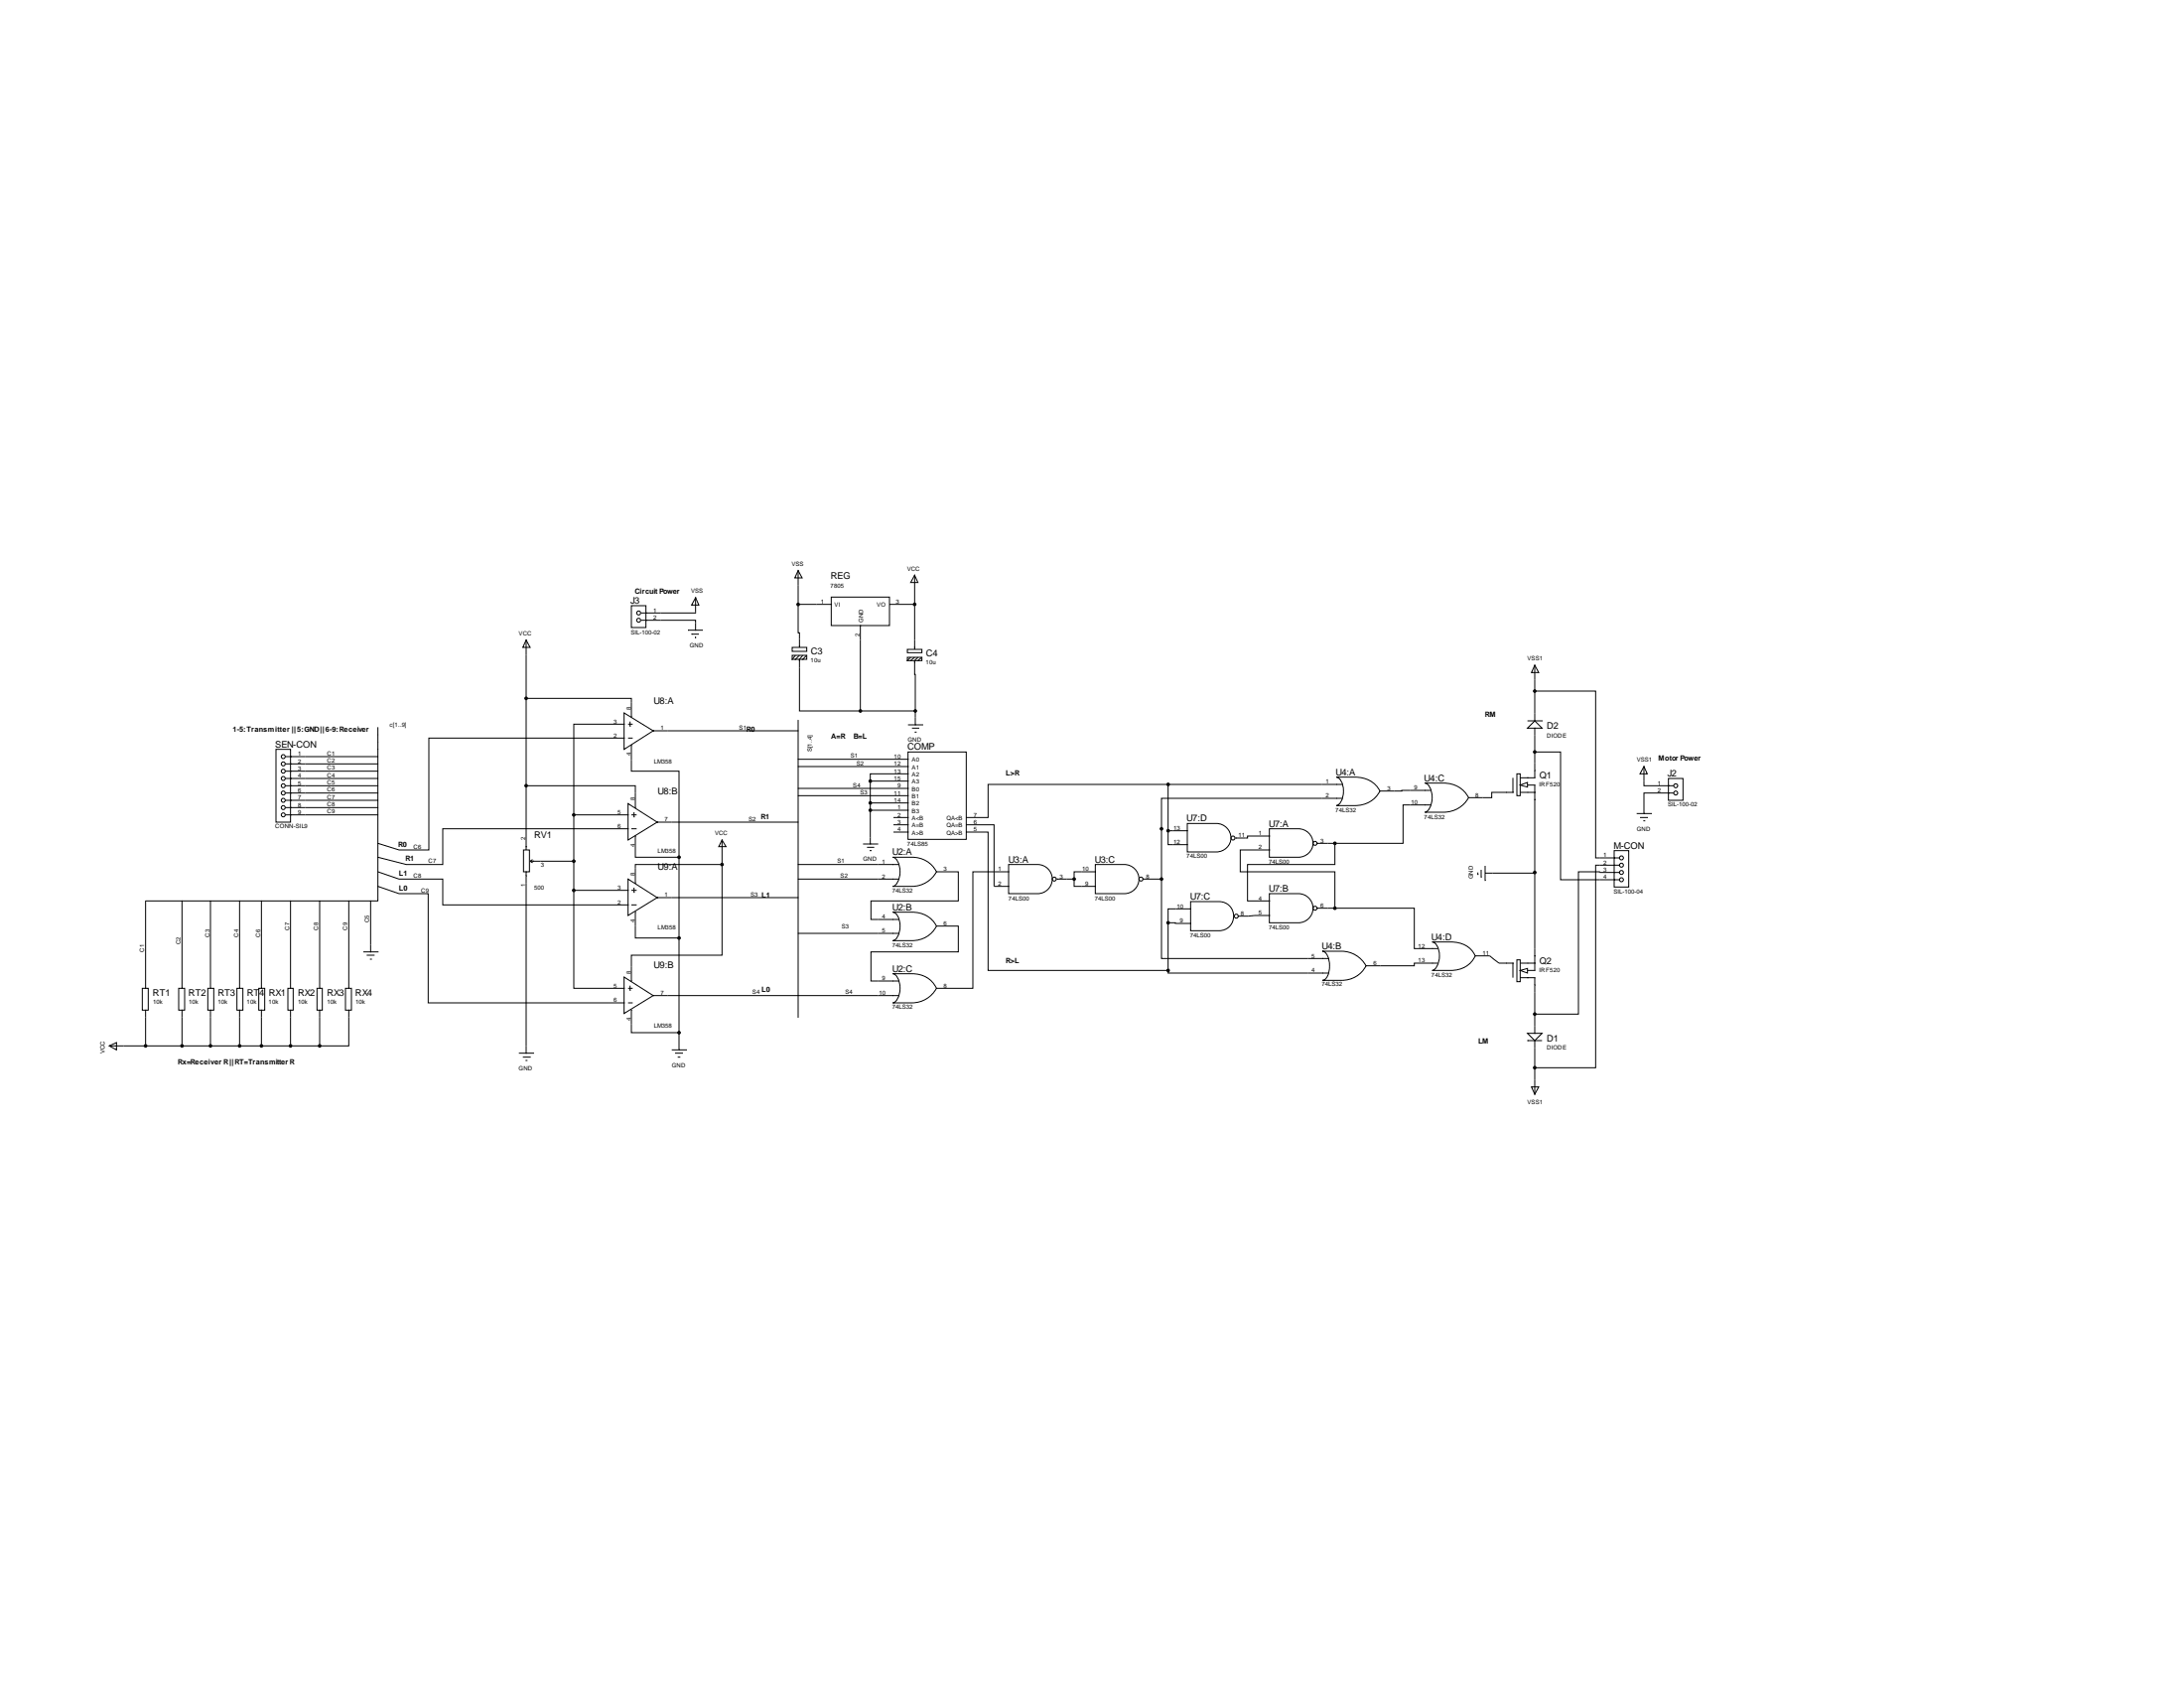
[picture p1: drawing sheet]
<svg xmlns="http://www.w3.org/2000/svg" width="279mm" height="216mm" viewBox="0 0 279 216" stroke-linecap="round" stroke-linejoin="round" font-family="sans-serif">
<g fill="none" stroke="#000" stroke-width=".13">
<path d="M80.8 77.5h1.8v2.8h-1.8zM82 79.3h7v1.3h.1M89 76.5l.4 .9h-.9zM89.1 76.5h-.1v1.9h-7M102.1 73l.5 .9h-.9zM102.1 77.3v3.6h.2v1.7h.1h-.1v.2M102.1 77.3h4.3M102.2 73h-.1v4.3M106.3 76.4h7.5v3.6h-7.5zM113.9 77.3h-.1h3.2M117 73.6l.4 .9h-.9zM117.1 73.6h-.1v9.2h.1h-.1v.3"/>
<path d="M35.3 95.8h1.9v9.4h-1.9zM36.5 96.8h11.8M36.5 97.7h11.8M36.5 98.6h11.8M36.5 99.6h11.8M48.3 93v20.4M67.3 81.9l.5 .9h-.9zM67.3 89.3h13.5v2.4h.1M67.4 81.9h-.1v26.4h.1h-.1v.4M79.8 91.2l3.8 2.3-3.8 2.3zM79.9 92.6h-6.5v11.6M79.9 94.4h-25v14.3h-3.8l-2.8-.8"/>
<path d="M80.3 94.4h.6M80.3 92.6h.6M80.6 92.3v.6h.1M80.9 95.3h-.1v3.3h6.1v11M83.7 93.5h-.1h18.5M88.1 80.6h1.8M88.6 81.1h-.1h.9M89 81.5h-.1h.2M101.3 82.8h1.9v.5h-1.9zM101.3 83.8h1.9v.5h-1.9zM101.8 83.8l-.5 .5h.1M102.1 92.1v38"/>
<path d="M102.1 97.1h14.1M102.1 98h14.1M102.3 84.3v.2h.1h-.1v6.4h7.8M102.3 83.8l-.5 .5h.1M102.7 83.8l-.4 .5h.1M103.2 83.8l-.5 .5h.1M110.1 90.9h7M110.2 80h-.1v10.9M111.3 99.9h4.9M111.3 99.9v8h.1M116.1 83.1h1.8v.4h-1.8zM116.1 84.1h1.8v.4h-1.8z"/>
<path d="M116.2 96.2h7.4v11.2h-7.4zM116.2 92.7h1.9M116.2 99h-4.9v.9M116.5 84.1l-.4 .4h.1M116.7 93.1h.9M117 84.5v.2h.1h-.1l.1 6.2M117 93.6h.3M117 84.1l-.5 .4h.1M117.1 90.9v1.8h.1M117.4 84.1l-.4 .4h.1M117.9 84.1l-.5 .4h.1M170.9 99.4a8.2 8.2 0 0 1 4.1 .3 3 3 0 0 1 1.5 1.5 3.4 3.4 0 0 1-3.2 1.8h-2.4a1.34 1.34 0 0 0 .9-1.2 2.44 2.44 0 0 0-.6-2.3z"/>
<path d="M193.5 99.5v1.8h.1h-.9M194.1 99h.4v2.8h-.4zM194.5 99.5h1.8M195.4 92.2h2M196.3 85.1l.5 .9h-.9zM196.3 92.2l1 .9h-1.9zM196.3 88.4h7.8v21.3h3.1M196.3 96.2h3.3v16.3h7.6M196.3 98.6v.9h.1M196.4 93.1h-.1v5.5h.1M196.4 85.1h-.1v7.1h.1M210.3 98l.4 1h-.9z"/>
<path d="M210.4 98h-.1v2.5h3.8M213.4 99.6h1.9v2.8h-1.9zM23.3 115.2v11.2h.1M26.9 115.2v11.2h.1M30.6 115.2v11.2h.1M33.4 115.2v11.2h.1M36.5 100.5h11.8M36.5 101.4h11.8M36.5 102.4h11.8M36.5 103.3h11.8M36.5 104.2h11.8M37.2 115.2v11.2h.1"/>
<path d="M40.9 115.2v11.2h.1M44.6 115.2v11.2h.1M47.4 115.2v6.6h.1M47.4 115.2h-28.8v11.2h.1M48.3 113.4l2.8 .9h3.7v14h25.1M48.3 111.5l2.8 .9h5.5v3.3h23.8M48.3 113.4v1.8h-.9M67 108.7h.7v2.8h-.7zM67.3 100.5h14v2.8h.1M67.4 111.5h-.1v.5M67.4 112h-.1v22.7h.1M67.8 110.2l.4 .1"/>
<path d="M67.8 110.2h5.6M68.2 110l-.4 .2M73.4 113.9v12.5h6.5M73.4 104.2h7M73.4 113.9h7M73.4 104.2v9.7M80.3 102.8l3.8 2.4-3.8 2.2zM80.3 112.4l3.8 2.4-3.8 2.3zM80.4 106h-23.8v4.6h-4.6l-3.7-1M80.8 106h.6M80.8 104.2h.6M80.8 115.7h.6"/>
<path d="M80.8 113.9h.6M81.1 103.9v.6h.1M81.1 113.5v.6h.1M81.4 106.9h-.1v2.7h5.6M81.4 116.7h-.1v3.3h5.6M84.2 105.2h-.1h18M84.2 114.8h-.1h18M86.9 109.6v24.7h.1M92.4 107.4l.5 .9h-1zM92.4 110.6h-11.1v2.3h.1M92.4 110.6v11.6h-11.6v3.3h.1M92.5 107.4h-.1v3.2"/>
<path d="M102.1 100.8h14.1M102.1 101.8h14.1M102.1 110.6h12.2M102.1 112.4h12.2M102.1 119.4h12.2M110.4 107.9h2M110.9 108.4h.9M111.3 108.8h.2M111.3 102.7h4.9M111.3 103.6h4.9M114.2 109.6h2.5a3.4 3.4 0 0 1 3.1 1.9 3.6 3.6 0 0 1-3.1 1.9h-2.5a1.43 1.43 0 0 0 .9-1.3 2.6 2.6 0 0 0-.6-2.4zM114.2 116.7h2.5a3.4 3.4 0 0 1 3.1 1.7 3.4 3.4 0 0 1-3.1 1.9h-2.5a1.34 1.34 0 0 0 .9-1.2 2.44 2.44 0 0 0-.6-2.4z"/>
<path d="M114.2 110.6h.9M114.2 112.4h.9M114.2 117.6h.9M114.2 119.4h.9M114.3 104.6h1.9M114.3 105.5h1.9M114.3 106.4h1.9M119.9 111.5h-.1h2.8v3.7h-11.2v2.4h2.9M119.9 118.4h-.1h2.8v3.4h-11.2v3.7h2.9M123.7 105.5h-.1h3.6v7.9h1.9M123.7 106.4h-.1h2.8v17.7h23M129 110.6h3.8a1.86 1.86 0 0 1 1.8 1.8 1.86 1.86 0 0 1-1.8 1.9h-3.8z"/>
<path d="M129.1 111.5h-4.6v14.9h-4.7h.1M135.3 112.4h-.1h2.2M137.4 112.4v1h2.8M140.1 110.6h3.7a1.86 1.86 0 0 1 1.9 1.8 1.86 1.86 0 0 1-1.9 1.9h-3.7zM140.2 111.5h-2.8v.9M146.3 112.4h-.1h2.4M148.6 112.4v10.2h20.6M149.4 118l3 .1M149.4 100.3h-23v4.3h-2.8h.1M149.4 106.3v1.7h2.6M149.4 100.3h21.6M149.4 106.3h2.6"/>
<path d="M149.4 100.3v6M149.4 118v6.1M151.9 105.3h3.7a1.82 1.82 0 0 1 1.9 1.8 1.82 1.82 0 0 1-1.9 1.9h-3.7zM152.3 115.3h3.7a1.86 1.86 0 0 1 1.8 1.9 1.86 1.86 0 0 1-1.8 1.8h-3.7zM152.4 116.2h-3v1.8M162.4 106h3.7a1.82 1.82 0 0 1 1.9 1.8 1.82 1.82 0 0 1-1.9 1.8h-3.7zM162.4 114.3h3.7a1.86 1.86 0 0 1 1.9 1.9 1.86 1.86 0 0 1-1.9 1.8h-3.7zM162.5 108.7h-3.8v2.8h12.1v4.7M162.5 106.9h-2.9v.3h-1.5h.1M162.5 117.1l-4.1 .1h.1M168.6 107.9h-.1h2.3M168.6 116.2h-.1h2.3"/>
<path d="M170.8 116.2h10.1v5.1h2.4M170.8 107.9v2.7h-11.2v4.6h2.9M170.9 100.3h.9M170.9 102.1h.9M171 102.1h-22.4v10.3M182.3 101.1h.7M182.3 103h.7M182.3 100.2a7.6 7.6 0 0 1 4 .3 3.3 3.3 0 0 1 1.6 1.5 3.6 3.6 0 0 1-3.2 1.9h-2.4a1.43 1.43 0 0 0 .9-1.3 2.6 2.6 0 0 0-.7-2.4zM182.4 101.1l-5.9 .1h.1M182.4 103h-2.9v4.9h-8.7M189.1 111.6v.2M189.5 111.3v.9h.1"/>
<path d="M190 110.7v1.9h.1M192.8 101.3h-2v.7h-2.9h.1M194.5 100.4l.9-.3v.6zM194.5 101.3h1M195.4 100.4h1M196.3 111.6v.1h-6.3h.1M196.3 100.4v.9h.1h-1M196.3 101.3v1h.1h-.1v20h.1h-.1v.9M206.5 108.8h1.9v4.7h-1.9zM207.2 110.7h-3.1v25.9h-7.8M207.2 111.6l-5.3-.1v18.2h-5.6M209.4 104.1h1.9"/>
<path d="M209.8 104.6h1M210.2 105h.3M214.1 101.4h-3.8v2.7h.1M14 133.8l.9-.5v1zM14.1 133.8h-.1h26.9M18.2 126.4h.8v2.8h-.8zM18.7 129.2h-.1v4.6M22.9 126.4h.7v2.8h-.7zM23.4 129.2h-.1v4.6M26.6 126.4h.7v2.8h-.7zM27 129.2h-.1v4.6M30.3 126.4h.8v2.8h-.8z"/>
<path d="M30.7 129.2h-.1v4.6M33.1 126.4h.8v2.8h-.8zM33.5 129.2h-.1v4.6M36.8 126.4h.7v2.8h-.7zM37.3 129.2h-.1v4.6M40.6 126.4h.6v2.8h-.6zM41 129.2h-.1v4.6M44.2 126.4h.8v2.8h-.8zM44.7 129.2h-.1v4.6h-3.7M46.5 121.8h1.9M46.9 122.2h1M47.3 122.7h.3"/>
<path d="M66.4 134.7h1.9M66.9 135.2h1M67.2 135.6h.3M79.8 125l3.8 2.3-3.8 2.3zM80.3 128.3h.6M80.3 126.4h.6M80.6 126.1v.6h.1M80.9 129.2h-.1v2.9h6.1M83.7 127.3h-.1h30.7M85.9 134.3h2M86.4 134.7h1M86.7 135.2h.3"/>
<path d="M114.2 124.5h2.5a3.3 3.3 0 0 1 3.1 1.9 3.6 3.6 0 0 1-3.1 1.9h-2.5a1.43 1.43 0 0 0 .9-1.3 2.6 2.6 0 0 0-.6-2.4zM114.2 125.5h.9M114.2 127.3h.9M149.4 124.1v.4h19.8M169.2 124.5h.8M169.2 122.6h.8M169.2 121.7h2.4a3.6 3.6 0 0 1 3.2 1.8 3.4 3.4 0 0 1-3.2 1.9h-2.4a1.24 1.24 0 0 0 .8-1.3 2.74 2.74 0 0 0-.5-2.3zM183.2 121.3h.8M183.2 123.2h.8M183.2 120.5a8.2 8.2 0 0 1 4.1 .3 2.75 2.75 0 0 1 1.4 1.5 3.2 3.2 0 0 1-3.1 1.8h-2.4a1.43 1.43 0 0 0 .9-1.3 2.41 2.41 0 0 0-.6-2.2zM183.3 123.2h-2.4v.3h-6.1M188.8 122.3h-.1h1.9l1.2 .9h1"/>
<path d="M192.7 123.2h.9h-.1v1.9M194.1 122.8h.4v2.8h-.4zM194.5 124.1l.9-.2v.6zM194.5 125.1h1.8M194.5 123.2h1M195.4 124.1h1M195.4 123.2h1h-.1v.9M195.4 132.2h1.9l-1 .9zM195.5 133.1h-.1h1.9M195.9 139h.9l-.5 1zM196.4 125.1h-.1v.9M196.4 126h-.1v6.2h.1"/>
<path d="M196.4 133.1h-.1v6.9h.1"/>
<circle cx="81.7" cy="79.3" r=".25"/>
<circle cx="81.7" cy="78.4" r=".25"/>
<circle cx="36.2" cy="97.7" r=".25"/>
<circle cx="36.2" cy="99.6" r=".25"/>
<circle cx="36.2" cy="96.8" r=".25"/>
<circle cx="36.2" cy="98.6" r=".25"/>
<circle cx="36.2" cy="103.3" r=".25"/>
<circle cx="36.2" cy="100.5" r=".25"/>
<circle cx="36.2" cy="101.4" r=".25"/>
<circle cx="36.2" cy="104.2" r=".25"/>
<circle cx="36.2" cy="102.4" r=".25"/>
<circle cx="134.9" cy="112.4" r=".25"/>
<circle cx="146" cy="112.4" r=".25"/>
<circle cx="157.7" cy="107.2" r=".25"/>
<circle cx="158.2" cy="117.2" r=".25"/>
<circle cx="168.2" cy="107.9" r=".25"/>
<circle cx="168.2" cy="116.2" r=".25"/>
<circle cx="207.4" cy="111.6" r=".25"/>
<circle cx="207.4" cy="109.7" r=".25"/>
<circle cx="207.4" cy="110.7" r=".25"/>
<circle cx="207.4" cy="112.5" r=".25"/>
<circle cx="214.4" cy="101.4" r=".25"/>
<circle cx="214.4" cy="100.5" r=".25"/>
</g>
<g fill="#000" stroke="#000" stroke-width=".13">
<circle cx="102.1" cy="77.3" r=".17"/>
<circle cx="117" cy="77.3" r=".17"/>
<circle cx="67.3" cy="89.3" r=".17"/>
<circle cx="110.1" cy="90.9" r=".17"/>
<circle cx="111.3" cy="99.9" r=".17"/>
<circle cx="117.1" cy="90.9" r=".17"/>
<circle cx="196.3" cy="96.2" r=".17"/>
<circle cx="196.3" cy="88.4" r=".17"/>
<circle cx="67.3" cy="100.5" r=".17"/>
<circle cx="73.4" cy="110.2" r=".17"/>
<circle cx="73.4" cy="104.2" r=".17"/>
<circle cx="73.4" cy="113.9" r=".17"/>
<circle cx="86.9" cy="109.6" r=".17"/>
<circle cx="86.9" cy="120" r=".17"/>
<circle cx="92.4" cy="110.6" r=".17"/>
<circle cx="111.3" cy="103.6" r=".17"/>
<circle cx="111.3" cy="102.7" r=".17"/>
<circle cx="137.4" cy="112.4" r=".17"/>
<circle cx="148.6" cy="112.4" r=".17"/>
<circle cx="148.6" cy="106" r=".17"/>
<circle cx="149.4" cy="106.3" r=".17"/>
<circle cx="149.4" cy="100.3" r=".17"/>
<circle cx="149.4" cy="118" r=".17"/>
<circle cx="170.8" cy="116.2" r=".17"/>
<circle cx="170.8" cy="107.9" r=".17"/>
<circle cx="196.3" cy="111.6" r=".17"/>
<circle cx="18.6" cy="133.8" r=".17"/>
<circle cx="23.3" cy="133.8" r=".17"/>
<circle cx="26.9" cy="133.8" r=".17"/>
<circle cx="30.6" cy="133.8" r=".17"/>
<circle cx="33.4" cy="133.8" r=".17"/>
<circle cx="37.2" cy="133.8" r=".17"/>
<circle cx="40.9" cy="133.8" r=".17"/>
<circle cx="86.9" cy="132.1" r=".17"/>
<circle cx="149.4" cy="124.1" r=".17"/>
<circle cx="196.3" cy="136.6" r=".17"/>
<circle cx="196.3" cy="129.7" r=".17"/>
</g>
<g font-size="1.2">
<text x="80.7" y="77.2">J3</text>
<text x="106.3" y="74.1">REG</text>
<text x="103.7" y="83.7">C3</text>
<text x="118.4" y="83.9">C4</text>
<text x="35.2" y="95.6">SEN-CON</text>
<text x="83.7" y="90">U8:A</text>
<text x="116.1" y="95.9">COMP</text>
<text x="197.9" y="93.2">D2</text>
<text x="84.2" y="101.6">U8:B</text>
<text x="170.9" y="99.1">U4:A</text>
<text x="182.2" y="100">U4:C</text>
<text x="196.9" y="99.6">Q1</text>
<text x="213.4" y="99.3">J2</text>
<text x="68.3" y="107.2">RV1</text>
<text x="151.8" y="105.1">U7:D</text>
<text x="162.3" y="105.8">U7:A</text>
<text x="84.2" y="111.3">U9:A</text>
<text x="114.1" y="109.4">U2:A</text>
<text x="129" y="110.3">U3:A</text>
<text x="140" y="110.3">U3:C</text>
<text x="206.4" y="108.6">M-CON</text>
<text x="114.1" y="116.4">U2:B</text>
<text x="152.2" y="115.1">U7:C</text>
<text x="162.3" y="114">U7:B</text>
<text x="83.7" y="123.8">U9:B</text>
<text x="114.1" y="124.3">U2:C</text>
<text x="169.1" y="121.4">U4:B</text>
<text x="183.1" y="120.2">U4:D</text>
<text x="196.9" y="123.4">Q2</text>
<text x="19.6" y="127.4">RT1</text>
<text x="24.1" y="127.4">RT2</text>
<text x="27.9" y="127.4">RT3</text>
<text x="31.6" y="127.4">RT4</text>
<text x="34.4" y="127.4">RX1</text>
<text x="38.1" y="127.4">RX2</text>
<text x="41.8" y="127.4">RX3</text>
<text x="45.5" y="127.4">RX4</text>
<text x="197.9" y="133.2">D1</text>
</g>
<g font-size=".9">
<text x="81.2" y="75.9">Circuit Power</text>
<text x="29.8" y="93.6">1-5: Transmitter || 5: GND || 6-9: Receiver</text>
<text x="95.5" y="93.6">R0</text>
<text x="106.3" y="94.5">A=R</text>
<text x="109.2" y="94.5">B=L</text>
<text x="190" y="91.7">RM</text>
<text x="128.7" y="99.1">L&gt;R</text>
<text x="212.2" y="97.3">Motor Power</text>
<text x="97.4" y="104.7">R1</text>
<text x="51" y="108.4">R0</text>
<text x="51.1" y="112">L1</text>
<text x="51.1" y="113.9">L0</text>
<text x="51.9" y="110.2">R1</text>
<text x="97.5" y="114.8">L1</text>
<text x="128.7" y="123.2">R&gt;L</text>
<text x="97.5" y="126.9">L0</text>
<text x="22.8" y="136.1">Rx=Receiver R || RT=Transmitter R</text>
<text x="189.1" y="133.4">LM</text>
</g>
<g font-size=".8">
<text x="88.4" y="75.9">VSS</text>
<text x="101.3" y="72.4">VSS</text>
<text x="105" y="77.2">1</text>
<text x="106.3" y="75.2">7805</text>
<text x="106.8" y="77.6">VI</text>
<text x="112.2" y="77.6">VO</text>
<text x="114.6" y="77.2">3</text>
<text x="116.1" y="73">VCC</text>
<text x="66.4" y="81.3">VCC</text>
<text x="80.7" y="81.1">SIL-100-02</text>
<text x="83.6" y="78.3">1</text>
<text x="83.6" y="79.2">2</text>
<text x="88.2" y="82.8">GND</text>
<text x="110" y="81.4" transform="rotate(-90 110 81.4)">2</text>
<text x="110.4" y="79.6" transform="rotate(-90 110.4 79.6)">GND</text>
<text x="103.7" y="84.8">10u</text>
<text x="118.4" y="84.9">10u</text>
<text x="195.4" y="84.5">VSS1</text>
<text x="49.9" y="93">c[1..9]</text>
<text x="78.5" y="92.5">3</text>
<text x="78.5" y="94.3">2</text>
<text x="80.7" y="90.8" transform="rotate(-90 80.7 90.8)">8</text>
<text x="84.5" y="93.4">1</text>
<text x="94.6" y="93.4">S1</text>
<text x="116.2" y="94.9">GND</text>
<text x="197.9" y="94.3">DIODE</text>
<text x="38.1" y="96.7">1</text>
<text x="38.1" y="97.6">2</text>
<text x="38.1" y="98.6">3</text>
<text x="38.1" y="99.5">4</text>
<text x="38.1" y="100.4">5</text>
<text x="38.1" y="101.3">6</text>
<text x="41.8" y="96.6">C1</text>
<text x="41.8" y="97.5">C2</text>
<text x="41.8" y="98.5">C3</text>
<text x="41.8" y="99.4">C4</text>
<text x="41.8" y="100.3">C5</text>
<text x="41.8" y="101.3">C6</text>
<text x="80.7" y="96.7" transform="rotate(-90 80.7 96.7)">4</text>
<text x="83.7" y="97.6">LM358</text>
<text x="103.9" y="96.2" transform="rotate(-90 103.9 96.2)">S[1..4]</text>
<text x="108.8" y="96.9">S1</text>
<text x="109.1" y="100.7">S4</text>
<text x="109.6" y="97.9">S2</text>
<text x="110.1" y="101.6">S3</text>
<text x="114.4" y="97">10</text>
<text x="114.4" y="98">12</text>
<text x="114.4" y="98.9">13</text>
<text x="114.4" y="99.8">15</text>
<text x="114.4" y="101.7">11</text>
<text x="114.8" y="100.8">9</text>
<text x="116.7" y="97.5">A0</text>
<text x="116.7" y="98.4">A1</text>
<text x="116.7" y="99.3">A2</text>
<text x="116.7" y="100.2">A3</text>
<text x="116.7" y="101.2">B0</text>
<text x="169.6" y="100.2">1</text>
<text x="177.5" y="101.1">3</text>
<text x="180.9" y="101">9</text>
<text x="188.7" y="101.9">8</text>
<text x="196.9" y="100.6">IRF520</text>
<text x="209.4" y="97.5">VSS1</text>
<text x="212.1" y="100.4">1</text>
<text x="212.1" y="101.3">2</text>
<text x="35.2" y="105.9">CONN-SIL9</text>
<text x="38.1" y="102.3">7</text>
<text x="38.1" y="103.2">8</text>
<text x="38.1" y="104.1">9</text>
<text x="41.8" y="103.1">C8</text>
<text x="41.8" y="104.1">C9</text>
<text x="41.8" y="102.2">C7</text>
<text x="67.2" y="107.4" transform="rotate(-90 67.2 107.4)">2</text>
<text x="79" y="104.1">5</text>
<text x="79" y="105.9">6</text>
<text x="81.2" y="102.4" transform="rotate(-90 81.2 102.4)">8</text>
<text x="85" y="105.1">7</text>
<text x="91.4" y="106.8">VCC</text>
<text x="95.8" y="105">S2</text>
<text x="114.4" y="102.6">14</text>
<text x="114.8" y="103.5">1</text>
<text x="114.8" y="104.5">2</text>
<text x="114.8" y="105.4">3</text>
<text x="114.8" y="106.3">4</text>
<text x="116.7" y="102.1">B1</text>
<text x="116.7" y="103">B2</text>
<text x="116.7" y="104">B3</text>
<text x="116.7" y="104.9">A&lt;B</text>
<text x="116.7" y="105.8">A=B</text>
<text x="116.7" y="106.8">A&gt;B</text>
<text x="121.1" y="104.9">QA&lt;B</text>
<text x="121.1" y="105.8">QA=B</text>
<text x="121.1" y="106.8">QA&gt;B</text>
<text x="124.5" y="104.5">7</text>
<text x="124.5" y="105.4">6</text>
<text x="124.5" y="106.3">5</text>
<text x="150.1" y="106.2">13</text>
<text x="150.1" y="107.9">12</text>
<text x="158.4" y="107.1">11</text>
<text x="161" y="106.8">1</text>
<text x="168.9" y="107.8">3</text>
<text x="169.6" y="102">2</text>
<text x="170.9" y="103.9">74LS32</text>
<text x="180.5" y="102.9">10</text>
<text x="182.2" y="104.7">74LS32</text>
<text x="209.4" y="106.3">GND</text>
<text x="213.4" y="103.1">SIL-100-02</text>
<text x="52.9" y="112.3">C8</text>
<text x="52.9" y="108.5">C6</text>
<text x="54.8" y="110.4">C7</text>
<text x="67.2" y="113.4" transform="rotate(-90 67.2 113.4)">1</text>
<text x="68.3" y="113.8">500</text>
<text x="69.2" y="110.9">3</text>
<text x="79" y="113.8">3</text>
<text x="81.2" y="112" transform="rotate(-90 81.2 112)">8</text>
<text x="81.2" y="108.3" transform="rotate(-90 81.2 108.3)">4</text>
<text x="84.2" y="109.1">LM358</text>
<text x="107.1" y="110.4">S1</text>
<text x="107.5" y="112.3">S2</text>
<text x="110.4" y="110.1">GND</text>
<text x="112.9" y="110.5">1</text>
<text x="112.9" y="112.4">2</text>
<text x="116.1" y="108.2">74LS85</text>
<text x="120.7" y="111.4">3</text>
<text x="127.7" y="111.4">1</text>
<text x="127.7" y="113.3">2</text>
<text x="135.6" y="112.4">3</text>
<text x="138.4" y="111.4">10</text>
<text x="138.9" y="113.3">9</text>
<text x="146.6" y="112.4">8</text>
<text x="151.8" y="109.7">74LS00</text>
<text x="161" y="108.6">2</text>
<text x="162.3" y="110.5">74LS00</text>
<text x="188.5" y="112.4" transform="rotate(-90 188.5 112.4)">GND</text>
<text x="205.1" y="109.6">1</text>
<text x="205.1" y="110.6">2</text>
<text x="205.1" y="111.5">3</text>
<text x="205.1" y="112.4">4</text>
<text x="26.8" y="119.9" transform="rotate(-90 26.8 119.9)">C3</text>
<text x="30.5" y="119.9" transform="rotate(-90 30.5 119.9)">C4</text>
<text x="33.3" y="119.9" transform="rotate(-90 33.3 119.9)">C6</text>
<text x="37" y="119" transform="rotate(-90 37 119)">C7</text>
<text x="40.7" y="119" transform="rotate(-90 40.7 119)">C8</text>
<text x="44.4" y="119" transform="rotate(-90 44.4 119)">C9</text>
<text x="47.2" y="118" transform="rotate(-90 47.2 118)">C5</text>
<text x="53.8" y="114.1">C9</text>
<text x="79" y="115.7">2</text>
<text x="81.2" y="118" transform="rotate(-90 81.2 118)">4</text>
<text x="84.2" y="118.9">LM358</text>
<text x="85" y="114.7">1</text>
<text x="96" y="114.6">S3</text>
<text x="107.7" y="118.8">S3</text>
<text x="112.9" y="117.5">4</text>
<text x="112.9" y="119.3">5</text>
<text x="114.1" y="114.2">74LS32</text>
<text x="120.7" y="118.4">6</text>
<text x="129" y="115.1">74LS00</text>
<text x="140" y="115.1">74LS00</text>
<text x="150.5" y="116.2">10</text>
<text x="151" y="118">9</text>
<text x="152.2" y="119.9">74LS00</text>
<text x="158.7" y="117.1">8</text>
<text x="161" y="115.1">4</text>
<text x="161" y="117">5</text>
<text x="162.3" y="118.9">74LS00</text>
<text x="168.9" y="116.1">6</text>
<text x="206.4" y="114.3">SIL-100-04</text>
<text x="18.5" y="121.8" transform="rotate(-90 18.5 121.8)">C1</text>
<text x="23.1" y="120.8" transform="rotate(-90 23.1 120.8)">C2</text>
<text x="80.7" y="124.5" transform="rotate(-90 80.7 124.5)">8</text>
<text x="112.9" y="125.4">9</text>
<text x="114.1" y="121.2">74LS32</text>
<text x="167.8" y="124.4">4</text>
<text x="167.8" y="122.5">5</text>
<text x="175.7" y="123.4">6</text>
<text x="181.4" y="121.2">12</text>
<text x="181.4" y="123.1">13</text>
<text x="183.1" y="125">74LS32</text>
<text x="189.7" y="122.2">11</text>
<text x="196.9" y="124.4">IRF520</text>
<text x="19.6" y="128.4">10k</text>
<text x="24.1" y="128.4">10k</text>
<text x="27.9" y="128.4">10k</text>
<text x="31.6" y="128.4">10k</text>
<text x="34.4" y="128.4">10k</text>
<text x="38.1" y="128.4">10k</text>
<text x="41.8" y="128.4">10k</text>
<text x="45.5" y="128.4">10k</text>
<text x="78.5" y="126.3">5</text>
<text x="78.5" y="128.2">6</text>
<text x="80.7" y="130.6" transform="rotate(-90 80.7 130.6)">4</text>
<text x="83.7" y="131.4">LM358</text>
<text x="84.5" y="127.3">7</text>
<text x="96.3" y="127.2">S4</text>
<text x="108.1" y="127.2">S4</text>
<text x="112.4" y="127.3">10</text>
<text x="114.1" y="129">74LS32</text>
<text x="120.7" y="126.3">8</text>
<text x="169.1" y="126.2">74LS32</text>
<text x="13.4" y="134.7" transform="rotate(-90 13.4 134.7)">VCC</text>
<text x="66.4" y="136.9">GND</text>
<text x="85.9" y="136.5">GND</text>
<text x="197.9" y="134.2">DIODE</text>
<text x="195.4" y="141.2">VSS1</text>
</g>
</svg>
